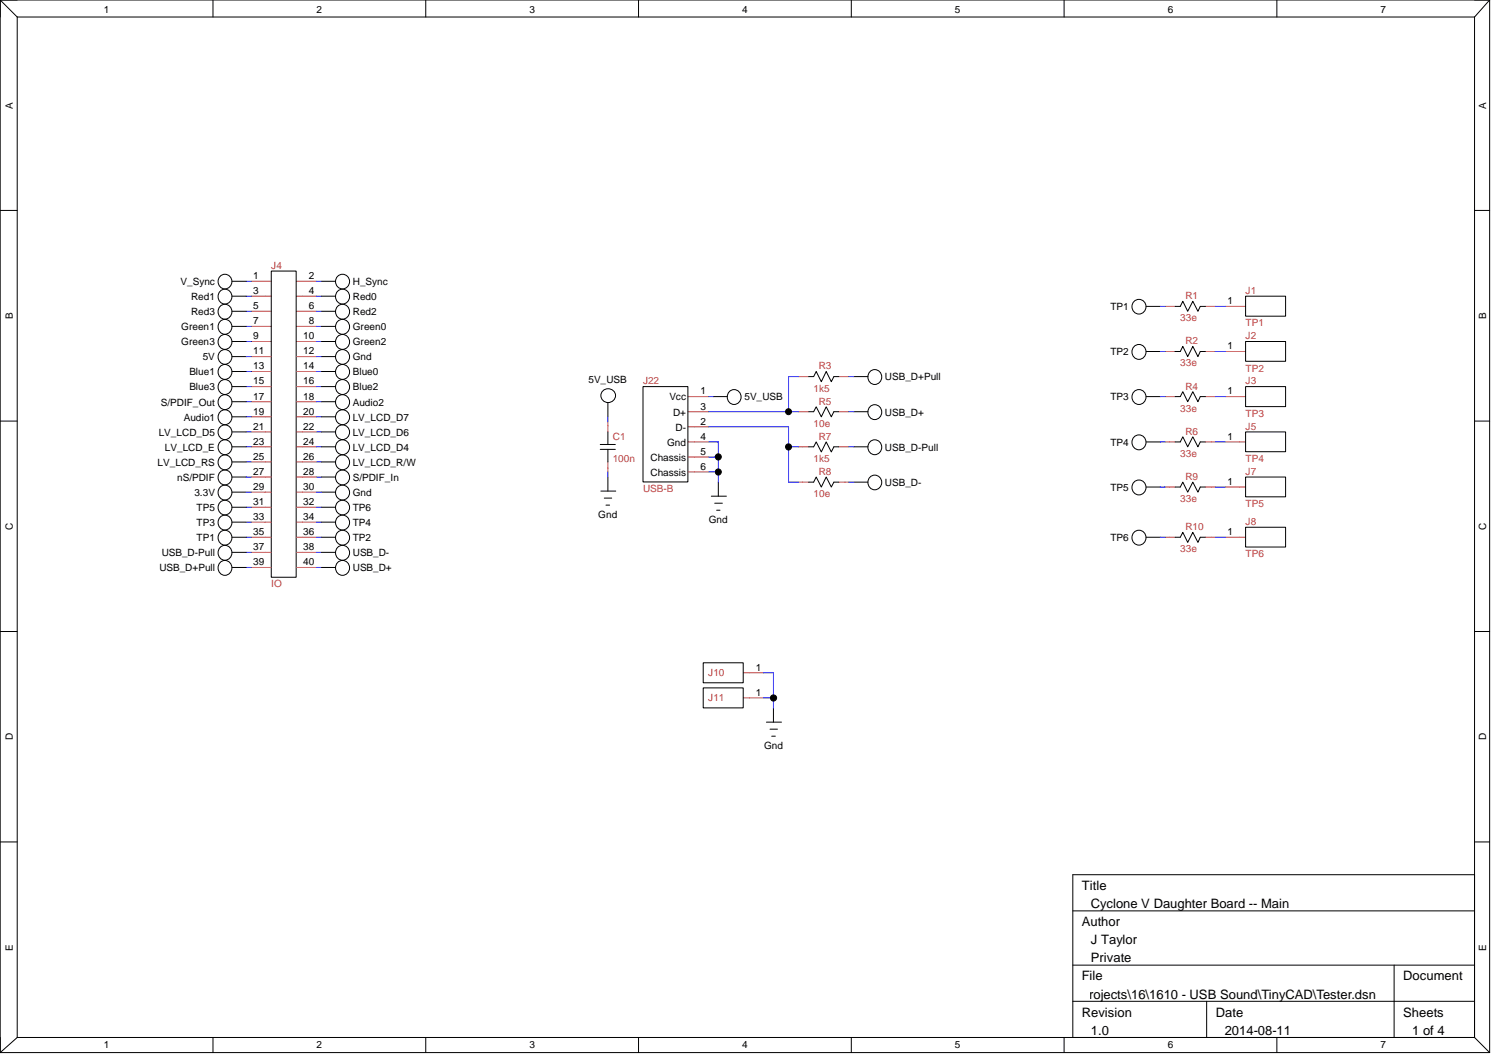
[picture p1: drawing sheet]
<svg xmlns="http://www.w3.org/2000/svg" width="297mm" height="210mm" viewBox="0 0 297 210" stroke-linecap="round" stroke-linejoin="round" font-family="sans-serif">
<g fill="none" stroke="#c04040" stroke-width=".2">
<path d="M50 56h4M50 58.9h4M59 56h4M59 58.9h4M50 61.9h4M50 64.9h4M50 67.9h4M50 71h4M50 73.9h4M50 76.9h4M50 79.9h4M59 61.9h4"/>
<path d="M59 64.9h4M59 67.9h4M59 71h4M59 73.9h4M59 76.9h4M59 79.9h4M136.9 78.9h4M158.9 74.9h2M166.9 74.9h2M231.8 61h2M231.8 69.9h2M231.8 78.9h2"/>
<path d="M239.8 61h2M239.8 69.9h2M239.8 78.9h2M243.8 61h4M243.8 69.9h4M243.8 78.9h4M50 88.9h4M50 82.9h4M50 85.9h4M50 91.9h4M50 97.9h4M50 94.9h4"/>
<path d="M59 88.9h4M59 82.9h4M59 85.9h4M59 91.9h4M59 97.9h4M59 94.9h4M120.9 83.9v2M120.9 91.9v2M136.9 81.9h4M136.9 87.9h4M136.9 84.9h4M136.9 90.9h4"/>
<path d="M136.9 93.9h4M158.9 88.9h2M158.9 81.9h2M158.9 95.9h2M166.9 88.9h2M166.9 81.9h2M166.9 95.9h2M231.8 87.9h2M231.8 96.9h2M239.8 87.9h2M239.8 96.9h2M243.8 87.9h4"/>
<path d="M243.8 96.9h4M50 100.9h4M50 103.9h4M50 106.9h4M50 109.9h4M50 112.9h4M59 100.9h4M59 103.9h4M59 106.9h4M59 109.9h4M59 112.9h4M231.8 106.9h2"/>
<path d="M239.8 106.9h2M243.8 106.9h4M147.9 133.9h4M147.9 138.9h4"/>
</g>
<g fill="none" stroke="#000" stroke-width=".2">
<path d="M0 0h296.4M0 0v209.4M0 0l3.4 3.4M3.4 3.4h290M3.4 3.4v203M42.4 0v3.4M84.7 0v3.4M127 0v3.4M169.4 0v3.4M211.7 0v3.4M254 0v3.4M293.4 3.4v203"/>
<path d="M296.4 0v209.4M296.4 0l-3 3.4M0 41.9h3.4M43.9 57.8a1.43 1.43 0 0 1 2.2 1.2 1.43 1.43 0 0 1-2.2 1.2 1.58 1.58 0 0 1 0-2.4zM46.2 56h2.8M46.2 58.9h2.8M54 53.9h4.9v61h-4.9zM64 56h2.8M64 58.9h2.8M247.8 58.9h8v4h-8zM293.4 41.9h3M43.9 78.8a1.43 1.43 0 0 1 2.2 1.2 1.43 1.43 0 0 1-2.2 1.2 1.58 1.58 0 0 1 0-2.4z"/>
<path d="M43.9 66.8a1.43 1.43 0 0 1 2.2 1.2 1.43 1.43 0 0 1-2.2 1.2 1.58 1.58 0 0 1 0-2.4zM43.9 63.8a1.43 1.43 0 0 1 2.2 1.2 1.43 1.43 0 0 1-2.2 1.2 1.58 1.58 0 0 1 0-2.4zM43.9 75.8a1.43 1.43 0 0 1 2.2 1.2 1.43 1.43 0 0 1-2.2 1.2 1.58 1.58 0 0 1 0-2.4zM43.9 72.8a1.43 1.43 0 0 1 2.2 1.2 1.43 1.43 0 0 1-2.2 1.2 1.58 1.58 0 0 1 0-2.4zM43.9 60.8a1.43 1.43 0 0 1 2.2 1.2 1.43 1.43 0 0 1-2.2 1.2 1.58 1.58 0 0 1 0-2.4zM46.2 71h2.8M46.2 79.9h2.8M46.2 67.9h2.8M46.2 64.9h2.8M46.2 76.9h2.8M46.2 73.9h2.8M46.2 61.9h2.8"/>
<path d="M64 71h2.8M64 79.9h2.8M64 67.9h2.8M64 64.9h2.8M64 76.9h2.8M64 73.9h2.8M64 61.9h2.8M127.9 76.9h9v19h-9zM141.9 78.9h2.8M145.2 77.8a1.43 1.43 0 0 1 2.2 1.2 1.43 1.43 0 0 1-2.2 1.2 1.58 1.58 0 0 1 0-2.4zM160.9 74.9h1l.5-1 1 2 1-2 1 2 .5-1h1M169.9 74.9h2.8"/>
<path d="M173.2 73.8a1.43 1.43 0 0 1 2.2 1.2 1.43 1.43 0 0 1-2.2 1.2 1.58 1.58 0 0 1 0-2.4zM228 78.9h2.8M228 61h2.8M228 69.9h2.8M233.8 61h1l.5-1.1 1 2 1-2 1 2 .5-.9h1M233.8 69.9h1l.5-1 1 2.1 1-2.1 1 2.1 .5-1.1h1M233.8 78.9h1l.5-1 1 2 1-2 1 2 .5-1h1M247.8 67.9h8v4h-8zM247.8 76.9h8v4h-8zM0 83.8h3.4M43.9 96.8a1.43 1.43 0 0 1 2.2 1.2 1.43 1.43 0 0 1-2.2 1.2 1.58 1.58 0 0 1 0-2.4zM43.9 81.8a1.43 1.43 0 0 1 2.2 1.2 1.43 1.43 0 0 1-2.2 1.2 1.58 1.58 0 0 1 0-2.4z"/>
<path d="M43.9 93.8a1.43 1.43 0 0 1 2.2 1.2 1.43 1.43 0 0 1-2.2 1.2 1.58 1.58 0 0 1 0-2.4zM43.9 87.8a1.43 1.43 0 0 1 2.2 1.2 1.43 1.43 0 0 1-2.2 1.2 1.58 1.58 0 0 1 0-2.4zM43.9 90.8a1.43 1.43 0 0 1 2.2 1.2 1.43 1.43 0 0 1-2.2 1.2 1.58 1.58 0 0 1 0-2.4zM46.2 88.9h2.8M46.2 97.9h2.8M46.2 82.9h2.8M46.2 94.9h2.8M46.2 85.9h2.8M46.2 91.9h2.8M64 88.9h2.8M64 97.9h2.8M64 82.9h2.8"/>
<path d="M64 94.9h2.8M64 85.9h2.8M64 91.9h2.8M119.4 88.4h3M119.4 89.4h3M119.5 97.7h3M120.2 99.1h1.5M120.9 80.1v2.8M120.9 85.9v2.5M120.9 89.4v2.5M120.9 94.9v2.8M141.5 98.7h3"/>
<path d="M142.9 95.9v2.8M160.9 88.9h1l.5-1 1 2 1-2 1 2 .5-1h1M160.9 81.9h1l.5-1 1 2 1-2 1 2 .5-1h1M160.9 95.9h1l.5-1 1 2 1-2 1 2 .5-1h1M169.9 88.9h2.8M169.9 81.9h2.8M169.9 95.9h2.8M173.2 87.8a1.43 1.43 0 0 1 2.2 1.2 1.43 1.43 0 0 1-2.2 1.2 1.58 1.58 0 0 1 0-2.4zM173.2 80.8a1.43 1.43 0 0 1 2.2 1.2 1.43 1.43 0 0 1-2.2 1.2 1.58 1.58 0 0 1 0-2.4zM228 87.9h2.8M228 96.9h2.8M233.8 87.9h1l.5-1 1 2 1-2 1 2 .5-1h1"/>
<path d="M233.8 96.9h1l.5-1 1 2 1-2 1 2 .5-1h1M247.8 85.9h8v4h-8zM247.8 94.9h8v3.9h-8zM293.4 83.8h3M43.9 111.8a1.43 1.43 0 0 1 2.2 1.2 1.43 1.43 0 0 1-2.2 1.2 1.58 1.58 0 0 1 0-2.4zM43.9 108.8a1.43 1.43 0 0 1 2.2 1.2 1.43 1.43 0 0 1-2.2 1.2 1.58 1.58 0 0 1 0-2.4zM43.9 105.8a1.43 1.43 0 0 1 2.2 1.2 1.43 1.43 0 0 1-2.2 1.2 1.58 1.58 0 0 1 0-2.4zM43.9 102.8a1.43 1.43 0 0 1 2.2 1.2 1.43 1.43 0 0 1-2.2 1.2 1.58 1.58 0 0 1 0-2.4zM46.2 106.9h2.8M46.2 112.9h2.8M46.2 109.9h2.8M46.2 103.9h2.8"/>
<path d="M46.2 100.9h2.8M64 106.9h2.8M64 112.9h2.8M64 109.9h2.8M64 103.9h2.8M64 100.9h2.8M120.6 100.5h.7M142.2 100.1h1.5M142.6 101.5h.7M228 106.9h2.8M233.8 106.9h1l.5-1 1 2 1-2 1 2 .5-1h1M247.8 104.9h8v3.9h-8z"/>
<path d="M0 125.6h3.4M139.9 131.9h8v3.9h-8zM139.9 136.9h8v3.9h-8zM293.4 125.6h3M152.5 143.7h3M153.2 145.1h1.5M153.5 146.5h.8M153.9 140.9v2.8M0 167.5h3.4M293.4 174h-80v32.4M293.4 167.5h3M213.4 181.2h80"/>
<path d="M213.4 192h80M213.4 199.2h80M240.1 199.2v7.2M277.4 192v14.4M0 209.4h296.4M3.4 206.4h290M3.4 206.4l-3.4 3M42.4 206.4v3M84.7 206.4v3M127 206.4v3M169.4 206.4v3M211.7 206.4v3"/>
<path d="M254 206.4v3M293.4 206.4l3 3"/>
<circle cx="44.7" cy="56" r="1.42"/>
<circle cx="68.1" cy="59" r="1.45"/>
<circle cx="68.1" cy="56" r="1.43"/>
<circle cx="44.7" cy="71" r="1.42"/>
<circle cx="68.1" cy="74" r="1.45"/>
<circle cx="68.1" cy="62" r="1.45"/>
<circle cx="68.1" cy="80" r="1.45"/>
<circle cx="68.1" cy="77" r="1.45"/>
<circle cx="68.1" cy="68" r="1.45"/>
<circle cx="68.1" cy="65" r="1.45"/>
<circle cx="68.1" cy="71" r="1.43"/>
<circle cx="121" cy="78.7" r="1.42"/>
<circle cx="226.6" cy="70" r="1.45"/>
<circle cx="226.6" cy="79" r="1.45"/>
<circle cx="226.6" cy="61" r="1.43"/>
<circle cx="44.7" cy="86" r="1.42"/>
<circle cx="68.1" cy="89" r="1.45"/>
<circle cx="68.1" cy="95" r="1.45"/>
<circle cx="68.1" cy="92" r="1.45"/>
<circle cx="68.1" cy="98" r="1.45"/>
<circle cx="68.1" cy="83" r="1.45"/>
<circle cx="68.1" cy="86" r="1.43"/>
<circle cx="142.9" cy="93.9" r=".6"/>
<circle cx="142.9" cy="90.9" r=".6"/>
<circle cx="156.9" cy="88.9" r=".6"/>
<circle cx="156.9" cy="81.9" r=".59"/>
<circle cx="174" cy="96" r="1.42"/>
<circle cx="226.6" cy="97" r="1.45"/>
<circle cx="226.6" cy="88" r="1.45"/>
<circle cx="44.7" cy="101" r="1.42"/>
<circle cx="68.1" cy="107" r="1.45"/>
<circle cx="68.1" cy="113" r="1.45"/>
<circle cx="68.1" cy="104" r="1.45"/>
<circle cx="68.1" cy="110" r="1.45"/>
<circle cx="68.1" cy="101" r="1.43"/>
<circle cx="226.6" cy="107" r="1.45"/>
<circle cx="153.9" cy="138.9" r=".62"/>
</g>
<g fill="none" stroke="#00f" stroke-width=".2">
<path d="M49 56h1M49 58.9h1M63 56h1M63 58.9h1M49 71h1M49 61.9h1M49 64.9h1M49 67.9h1M49 73.9h1M49 76.9h1M49 79.9h1M63 71h1"/>
<path d="M63 61.9h1M63 64.9h1M63 67.9h1M63 73.9h1M63 76.9h1M63 79.9h1M140.9 78.9h1M158.9 74.9h-2v7M168.9 74.9h1M230.8 78.9h1M230.8 69.9h1M230.8 61h1"/>
<path d="M241.8 78.9h2M241.8 69.9h2M241.8 61h2M49 88.9h1M49 97.9h1M49 82.9h1M49 85.9h1M49 91.9h1M49 94.9h1M63 88.9h1M63 97.9h1M63 82.9h1"/>
<path d="M63 85.9h1M63 91.9h1M63 94.9h1M120.9 82.9v1M120.9 93.9v1M140.9 87.9h2v8M140.9 93.9h2M140.9 90.9h2M140.9 81.9h18M140.9 84.9h16v11h2M156.9 88.9h2M168.9 88.9h1"/>
<path d="M168.9 81.9h1M168.9 95.9h1M230.8 87.9h1M230.8 96.9h1M241.8 87.9h2M241.8 96.9h2M49 106.9h1M49 100.9h1M49 103.9h1M49 109.9h1M49 112.9h1M63 106.9h1"/>
<path d="M63 100.9h1M63 103.9h1M63 109.9h1M63 112.9h1M230.8 106.9h1M241.8 106.9h2M151.9 133.9h2v7M151.9 138.9h2"/>
</g>
<g fill="#000">
<circle cx="142.9" cy="93.9" r=".6"/>
<circle cx="142.9" cy="90.9" r=".6"/>
<circle cx="156.9" cy="88.9" r=".6"/>
<circle cx="156.9" cy="81.9" r=".59"/>
<circle cx="153.9" cy="138.9" r=".62"/>
</g>
<g font-size="2.6">
<text x="215.2" y="177.1">Title</text>
<text x="215.2" y="184.3">Author</text>
<text x="217" y="180.7">Cyclone V Daughter Board -- Main</text>
<text x="217" y="187.9">J Taylor</text>
<text x="217" y="191.5">Private</text>
<text x="215.2" y="195.1">File</text>
<text x="279.2" y="195.1">Document</text>
<text x="206.3" y="198.7">C:\JPT\Projects\16\1610 - USB Sound\TinyCAD\Tester.dsn</text>
<text x="215.2" y="202.3">Revision</text>
<text x="241.9" y="202.3">Date</text>
<text x="279.2" y="202.3">Sheets</text>
<text x="217" y="205.9">1.0</text>
<text x="243.7" y="205.9">2014-08-11</text>
<text x="281" y="205.9">1 of 4</text>
</g>
<g font-size="2">
<text x="20.7" y="2.6">1</text>
<text x="63" y="2.6">2</text>
<text x="105.3" y="2.6">3</text>
<text x="147.7" y="2.6">4</text>
<text x="190" y="2.6">5</text>
<text x="232.3" y="2.6">6</text>
<text x="274.7" y="2.6">7</text>
<text x="2.6" y="21.6" transform="rotate(-90 2.6 21.6)">A</text>
<text x="295.7" y="21.6" transform="rotate(-90 295.7 21.6)">A</text>
<text x="35.9" y="56.7">V_Sync</text>
<text x="38" y="59.7">Red1</text>
<text x="50.4" y="55.5">1</text>
<text x="50.4" y="58.5">3</text>
<text x="61.5" y="58.5">4</text>
<text x="61.5" y="55.5">2</text>
<text x="70.2" y="56.7">H_Sync</text>
<text x="70.2" y="59.7">Red0</text>
<text x="2.6" y="63.5" transform="rotate(-90 2.6 63.5)">B</text>
<text x="36.1" y="65.7">Green1</text>
<text x="38" y="62.7">Red3</text>
<text x="50.4" y="61.5">5</text>
<text x="50.4" y="64.5">7</text>
<text x="61.5" y="64.5">8</text>
<text x="61.5" y="61.5">6</text>
<text x="70.2" y="65.7">Green0</text>
<text x="70.2" y="62.7">Red2</text>
<text x="220.9" y="61.7">TP1</text>
<text x="244.2" y="60.5">1</text>
<text x="295.7" y="63.5" transform="rotate(-90 295.7 63.5)">B</text>
<text x="36.1" y="68.7">Green3</text>
<text x="40.3" y="71.7">5V</text>
<text x="50.4" y="67.5">9</text>
<text x="50.4" y="70.5">11</text>
<text x="60.3" y="67.5">10</text>
<text x="60.3" y="70.5">12</text>
<text x="70.2" y="71.7">Gnd</text>
<text x="70.2" y="68.7">Green2</text>
<text x="220.9" y="70.7">TP2</text>
<text x="244.2" y="69.5">1</text>
<text x="37.7" y="77.7">Blue3</text>
<text x="37.7" y="74.7">Blue1</text>
<text x="50.4" y="73.5">13</text>
<text x="50.4" y="76.5">15</text>
<text x="60.3" y="73.5">14</text>
<text x="60.3" y="76.5">16</text>
<text x="70.2" y="77.7">Blue2</text>
<text x="70.2" y="74.7">Blue0</text>
<text x="117.1" y="76.3">5V_USB</text>
<text x="176.1" y="75.7">USB_D+Pull</text>
<text x="32" y="80.7">S/PDIF_Out</text>
<text x="36.6" y="83.7">Audio1</text>
<text x="50.4" y="79.5">17</text>
<text x="50.4" y="82.5">19</text>
<text x="60.3" y="79.5">18</text>
<text x="60.3" y="82.5">20</text>
<text x="70.2" y="80.7">Audio2</text>
<text x="70.2" y="83.7">LV_LCD_D7</text>
<text x="133.2" y="79.7">Vcc</text>
<text x="133.9" y="82.7">D+</text>
<text x="139.4" y="78.5">1</text>
<text x="139.4" y="81.5">3</text>
<text x="148.1" y="79.7">5V_USB</text>
<text x="176.1" y="82.7">USB_D+</text>
<text x="220.9" y="79.7">TP3</text>
<text x="244.2" y="78.5">1</text>
<text x="31.6" y="86.7">LV_LCD_D5</text>
<text x="32.8" y="89.7">LV_LCD_E</text>
<text x="50.4" y="85.5">21</text>
<text x="50.4" y="88.5">23</text>
<text x="60.3" y="85.5">22</text>
<text x="60.3" y="88.5">24</text>
<text x="70.2" y="89.7">LV_LCD_D4</text>
<text x="70.2" y="86.7">LV_LCD_D6</text>
<text x="132.7" y="88.7">Gnd</text>
<text x="134.4" y="85.7">D-</text>
<text x="139.4" y="87.5">4</text>
<text x="139.4" y="84.5">2</text>
<text x="176.1" y="89.7">USB_D-Pull</text>
<text x="220.9" y="88.7">TP4</text>
<text x="244.2" y="87.5">1</text>
<text x="31.4" y="92.7">LV_LCD_RS</text>
<text x="35.3" y="95.7">nS/PDIF</text>
<text x="50.4" y="91.5">25</text>
<text x="50.4" y="94.5">27</text>
<text x="60.3" y="91.5">26</text>
<text x="60.3" y="94.5">28</text>
<text x="70.2" y="95.7">S/PDIF_In</text>
<text x="70.2" y="92.7">LV_LCD_R/W</text>
<text x="129.4" y="91.7">Chassis</text>
<text x="129.4" y="94.7">Chassis</text>
<text x="139.4" y="90.5">5</text>
<text x="139.4" y="93.5">6</text>
<text x="38.7" y="98.7">3.3V</text>
<text x="39.1" y="101.6">TP5</text>
<text x="50.4" y="97.5">29</text>
<text x="50.4" y="100.5">31</text>
<text x="60.3" y="97.5">30</text>
<text x="60.3" y="100.5">32</text>
<text x="70.2" y="98.7">Gnd</text>
<text x="70.2" y="101.6">TP6</text>
<text x="176.1" y="96.6">USB_D-</text>
<text x="220.9" y="97.7">TP5</text>
<text x="244.2" y="96.5">1</text>
<text x="2.6" y="105.4" transform="rotate(-90 2.6 105.4)">C</text>
<text x="39.1" y="107.7">TP1</text>
<text x="39.1" y="104.6">TP3</text>
<text x="50.4" y="103.5">33</text>
<text x="50.4" y="106.5">35</text>
<text x="60.3" y="103.5">34</text>
<text x="60.3" y="106.5">36</text>
<text x="70.2" y="107.7">TP2</text>
<text x="70.2" y="104.6">TP4</text>
<text x="119" y="103">Gnd</text>
<text x="141" y="104.1">Gnd</text>
<text x="220.9" y="107.7">TP6</text>
<text x="244.2" y="106.5">1</text>
<text x="295.7" y="105.4" transform="rotate(-90 295.7 105.4)">C</text>
<text x="31.7" y="113.7">USB_D+Pull</text>
<text x="32.2" y="110.7">USB_D-Pull</text>
<text x="50.4" y="109.5">37</text>
<text x="50.4" y="112.5">39</text>
<text x="60.3" y="109.5">38</text>
<text x="60.3" y="112.5">40</text>
<text x="70.2" y="113.7">USB_D+</text>
<text x="70.2" y="110.7">USB_D-</text>
<text x="150.4" y="133.4">1</text>
<text x="150.4" y="138.4">1</text>
<text x="2.6" y="147.3" transform="rotate(-90 2.6 147.3)">D</text>
<text x="152" y="149">Gnd</text>
<text x="295.7" y="147.3" transform="rotate(-90 295.7 147.3)">D</text>
<text x="2.6" y="189.1" transform="rotate(-90 2.6 189.1)">E</text>
<text x="295.7" y="189.1" transform="rotate(-90 295.7 189.1)">E</text>
<text x="20.7" y="208.6">1</text>
<text x="63" y="208.6">2</text>
<text x="105.3" y="208.6">3</text>
<text x="147.7" y="208.6">4</text>
<text x="190" y="208.6">5</text>
<text x="232.3" y="208.6">6</text>
<text x="274.7" y="208.6">7</text>
</g>
<g font-size="2" fill="#c04040">
<text x="54" y="53.5">J4</text>
<text x="235.8" y="59.5">R1</text>
<text x="247.8" y="58.5">J1</text>
<text x="234.8" y="63.9">33e</text>
<text x="247.8" y="64.9">TP1</text>
<text x="235.8" y="68.5">R2</text>
<text x="247.8" y="67.5">J2</text>
<text x="127.9" y="76.5">J22</text>
<text x="161.9" y="77.9">1k5</text>
<text x="162.9" y="73.5">R3</text>
<text x="234.8" y="72.9">33e</text>
<text x="235.8" y="77.5">R4</text>
<text x="247.8" y="73.9">TP2</text>
<text x="247.8" y="76.5">J3</text>
<text x="162.9" y="80.5">R5</text>
<text x="234.8" y="81.9">33e</text>
<text x="247.8" y="82.9">TP3</text>
<text x="121.9" y="87.5">C1</text>
<text x="161.9" y="84.9">10e</text>
<text x="162.9" y="87.5">R7</text>
<text x="235.8" y="86.5">R6</text>
<text x="247.8" y="85.5">J5</text>
<text x="121.9" y="91.9">100n</text>
<text x="161.9" y="91.9">1k5</text>
<text x="162.9" y="94.5">R8</text>
<text x="234.8" y="90.9">33e</text>
<text x="235.8" y="95.5">R9</text>
<text x="247.8" y="91.9">TP4</text>
<text x="247.8" y="94.5">J7</text>
<text x="127.9" y="97.9">USB-B</text>
<text x="161.9" y="98.9">10e</text>
<text x="234.8" y="99.9">33e</text>
<text x="247.8" y="100.9">TP5</text>
<text x="235.8" y="105.5">R10</text>
<text x="247.8" y="104.5">J8</text>
<text x="234.8" y="109.9">33e</text>
<text x="247.8" y="110.9">TP6</text>
<text x="54" y="116.9">IO</text>
<text x="140.9" y="134.5">J10</text>
<text x="140.9" y="139.4">J11</text>
</g>
</svg>
